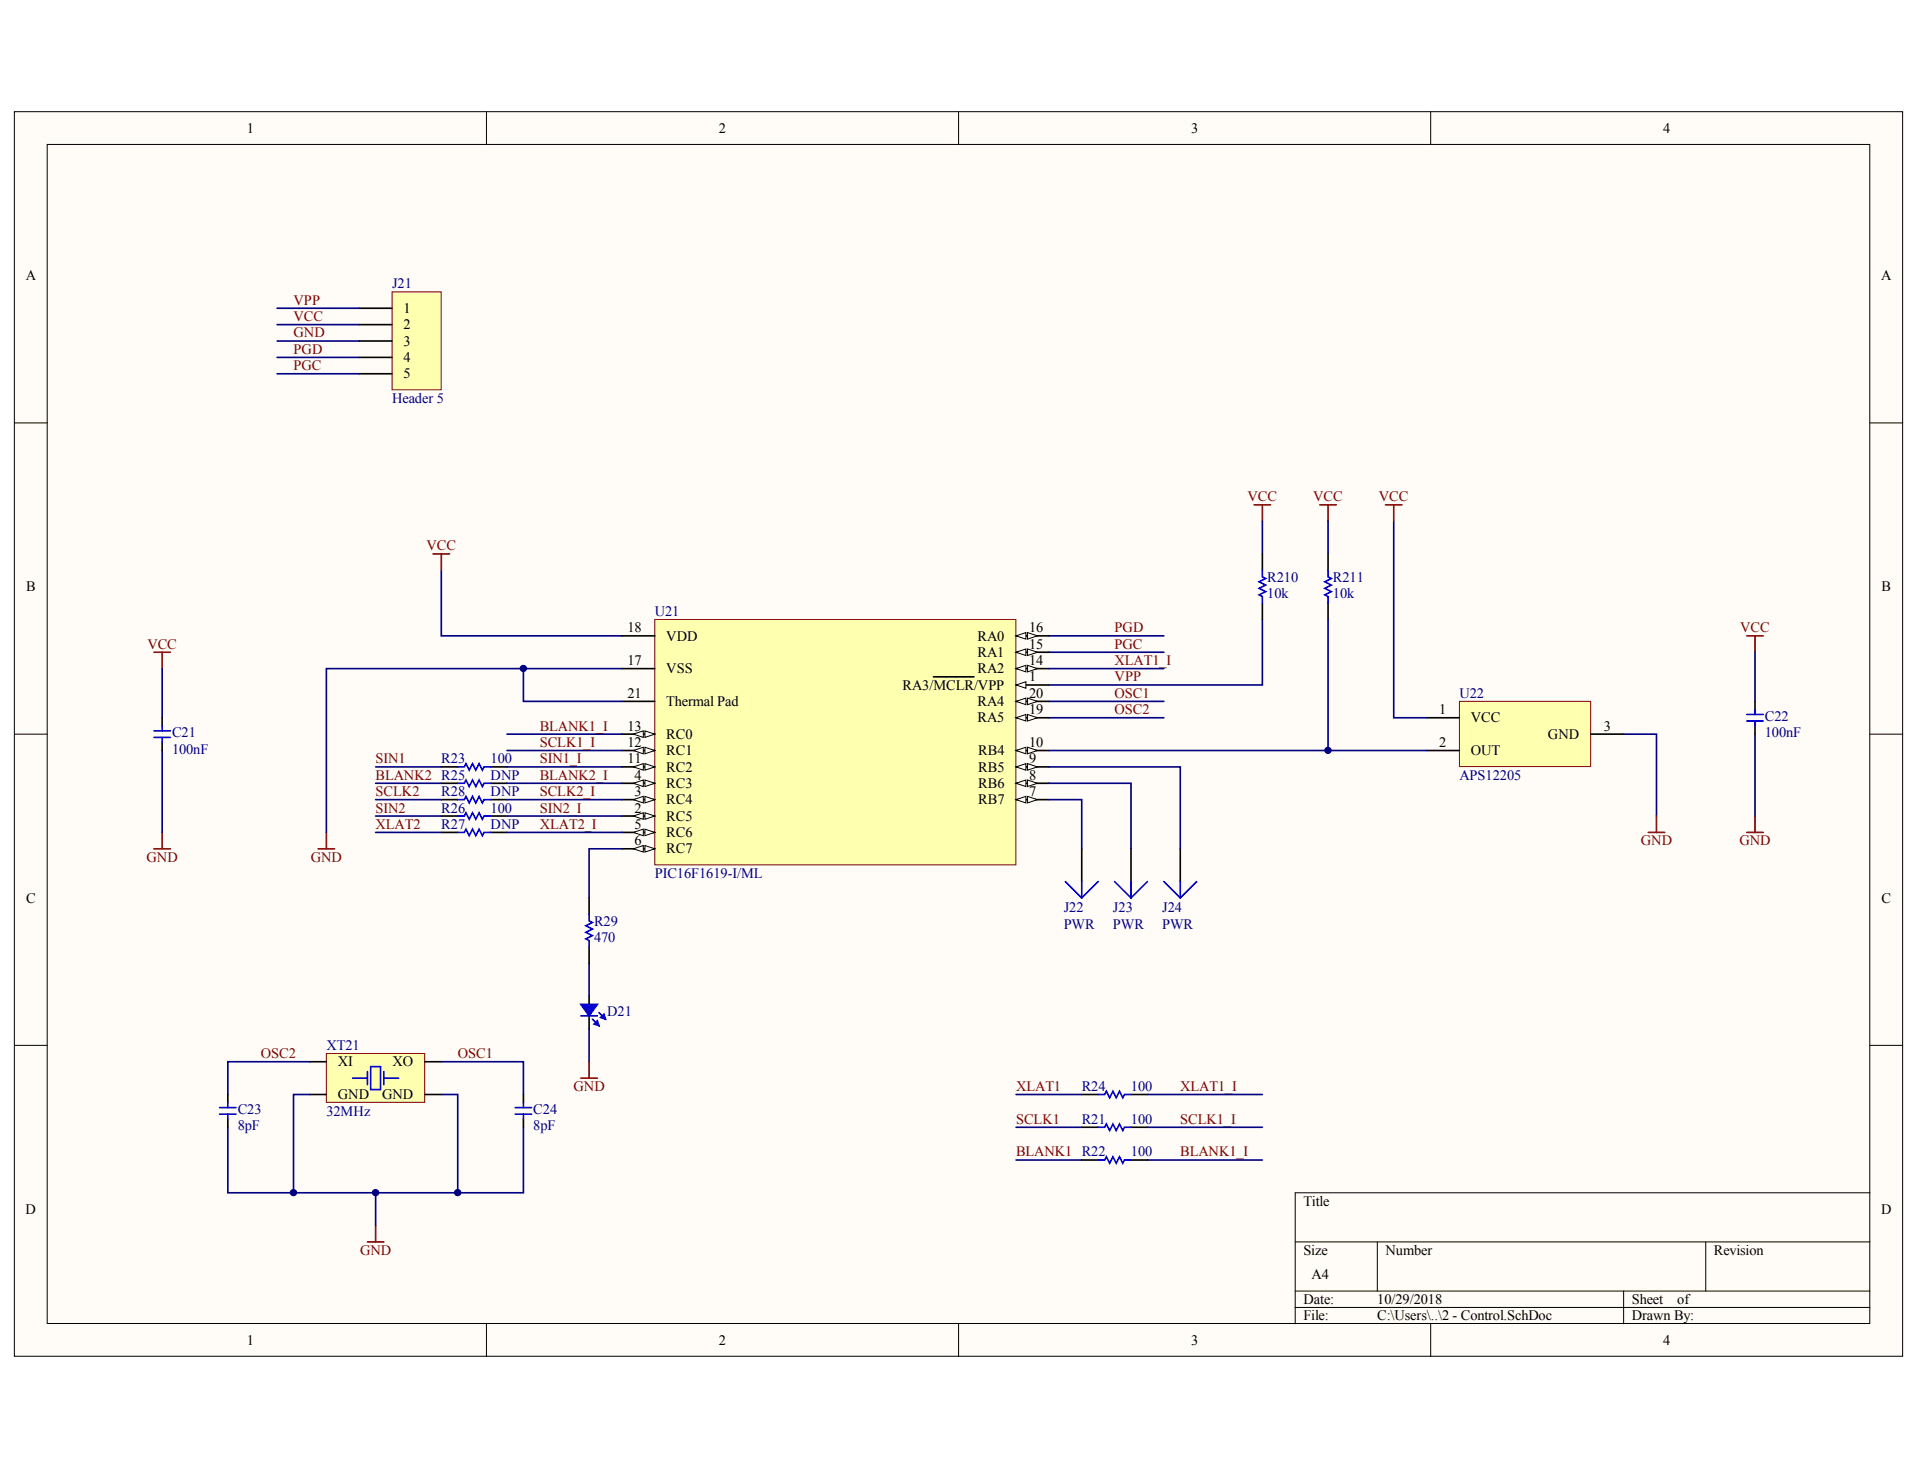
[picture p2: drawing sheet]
<svg xmlns="http://www.w3.org/2000/svg" width="271mm" height="208mm" viewBox="0 0 271 208" stroke-linecap="round" stroke-linejoin="round" font-family="sans-serif">
<g fill="#fffcf8" stroke="#000" stroke-width=".14">
<path d="M2 15.8h266.5v175.6h-266.5z"/>
<path d="M6.7 20.4h257.1v166.4h-257.1z"/>
</g>
<g fill="none" stroke="#000" stroke-width=".14">
<path d="M68.6 15.8v4.6M135.3 15.8v4.6M201.9 15.8v4.6M2 59.7h4.7M263.9 59.7h4.6M2 103.6h4.7M263.9 103.6h4.6M2 147.5h4.7M263.9 147.5h4.6M182.8 175.2h81.1M194.4 175.2v7M240.7 175.2v7"/>
<path d="M263.9 168.3h-81.1v18.5M68.6 186.8v4.6M135.3 186.8v4.6M182.8 182.2h81.1M182.8 184.5h81.1M201.9 186.8v4.6M229.1 182.2v4.6"/>
</g>
<path d="M205.9 99h18.6v9.2h-18.6z" fill="#ffffb0" stroke="#800000" stroke-width=".14"/>
<path d="M247.7 99v1.1M22.9 101.3v1.1M22.9 104.8v1.1M201.3 101.3h4.6M201.3 105.9h4.6M224.5 103.6h4.6M247.7 102.4v1.2" fill="none" stroke="#000" stroke-width=".23"/>
<path d="M21.7 92h2.3M22.9 92v2.3M246.5 89.7h2.3M247.7 89.7v2.3M21.7 119.8h2.3M22.9 117.5v2.3M246.5 117.5h2.3M247.7 115.2v2.3" fill="none" stroke="#800000" stroke-width=".23"/>
<path d="M22.9 94.3v7M247.7 92v7M22.9 105.9v11.6M247.7 103.6v11.6" fill="none" stroke="#000080" stroke-width=".23"/>
<path d="M21.7 103.1h2.3M21.7 104.1h2.3M22.9 102.4v.7M22.9 104.1v.7M246.5 100.8h2.3M246.5 101.7h2.3M247.7 100.1v.7M247.7 101.7v.7" fill="none" stroke="#00f" stroke-width=".23"/>
<path d="M55.3 41.2h7v13.8h-7z" fill="#ffffb0" stroke="#800000" stroke-width=".14"/>
<path d="M50.7 43.5h4.6M50.7 45.8h4.6M50.7 48.1h4.6M50.7 50.4h4.6M50.7 52.7h4.6" fill="none" stroke="#000" stroke-width=".23"/>
<path d="M46.1 148.7h13.8v6.9h-13.8z" fill="#ffffb0" stroke="#800000" stroke-width=".14"/>
<path d="M32.2 154.4v1.2M32.2 157.9v1.2M43.7 149.8h2.4M43.7 154.4h2.4M60 149.8h2.3M60 154.4h2.3M73.9 154.4v1.2M73.9 157.9v1.2M83.1 140.6v1.1M83.1 143.4v1.8" fill="none" stroke="#000" stroke-width=".23"/>
<g fill="none" stroke="#00f" stroke-width=".23">
<path d="M31 156.3h2.3M31 157.2h2.3M32.2 155.6v.7M32.2 157.2v.7M49.8 152.1h2M51.8 151.2v1.9M52.3 150.5h1.4v3.3h-1.4zM54.2 151.2v1.9M54.2 152.1h2M72.7 156.3h2.3M72.7 157.2h2.3M73.9 155.6v.7"/>
<path d="M73.9 157.2v.7M82 143.4h2.3M83.6 143.8l.9 .9M84.5 142.9l.9 .9"/>
</g>
<path d="M61.1 78.2h2.3M62.3 78.2v2.3M177 71.2h2.3M178.1 71.2v2.3M44.9 119.8h2.3M46.1 117.5v2.3M82 152.1h2.3M83.1 149.8v2.3M51.8 175.2h2.4M53 172.9v2.3" fill="none" stroke="#800000" stroke-width=".23"/>
<g fill="none" stroke="#000080" stroke-width=".23">
<path d="M39.1 43.5h11.6M39.1 45.8h11.6M39.1 48.1h11.6M39.1 50.4h11.6M39.1 52.7h11.6M178.1 73.5v4.7M62.3 80.5v9.2h25.5M87.8 94.3h-41.7v23.2M148 99h16.2M148 89.7h16.2M148 92h16.2M178.1 87.4v9.3h-30.1"/>
<path d="M148 101.3h16.2M83.1 136v4.6M32.2 159.1v9.2h20.8v4.6M43.7 149.8h-11.5v4.6M43.7 154.4h-2.3v13.9M62.3 149.8h11.6v4.6M62.3 154.4h2.3v13.9M73.9 159.1v9.2h-20.9M83.1 145.2v4.6"/>
</g>
<g fill="#00f" stroke="#00f" stroke-width=".23">
<path d="M82 141.7h2.3l-1.2 1.7z"/>
<path d="M83.8 144.5l.5-.5 .2 .7z"/>
<path d="M84.8 143.6l.4-.5 .2 .7z"/>
</g>
<path d="M92.4 87.4h51v34.6h-51z" fill="#ffffb0" stroke="#800000" stroke-width=".14"/>
<path d="M87.8 89.7h4.6M143.4 101.3h4.6" fill="none" stroke="#000" stroke-width=".23"/>
<g fill="#fffcf8" stroke="#000" stroke-width=".14">
<path d="M143.4 101.3l1.4-.5v.9z"/>
<path d="M145 100.8l1.4 .5-1.4 .4z"/>
</g>
<path d="M143.4 99h4.6" fill="none" stroke="#000" stroke-width=".23"/>
<g fill="#fffcf8" stroke="#000" stroke-width=".14">
<path d="M143.4 99l1.4-.5v.9z"/>
<path d="M145 98.5l1.4 .5-1.4 .4z"/>
</g>
<path d="M143.4 96.7h4.6" fill="none" stroke="#000" stroke-width=".23"/>
<path d="M143.4 96.7l1.4-.5v.9z" fill="#fffcf8" stroke="#000" stroke-width=".14"/>
<path d="M131.7 95.5h5.7M87.8 115.2h4.6" fill="none" stroke="#000" stroke-width=".23"/>
<g fill="#fffcf8" stroke="#000" stroke-width=".14">
<path d="M91 114.7l1.4 .5-1.4 .4z"/>
<path d="M89.4 115.2l1.4-.5v.9z"/>
</g>
<path d="M87.8 112.8h4.6" fill="none" stroke="#000" stroke-width=".23"/>
<g fill="#fffcf8" stroke="#000" stroke-width=".14">
<path d="M91 112.4l1.4 .4-1.4 .5z"/>
<path d="M89.4 112.8l1.4-.4v.9z"/>
</g>
<path d="M87.8 110.5h4.6" fill="none" stroke="#000" stroke-width=".23"/>
<g fill="#fffcf8" stroke="#000" stroke-width=".14">
<path d="M91 110.1l1.4 .4-1.4 .5z"/>
<path d="M89.4 110.5l1.4-.4v.9z"/>
</g>
<path d="M87.8 117.5h4.6" fill="none" stroke="#000" stroke-width=".23"/>
<g fill="#fffcf8" stroke="#000" stroke-width=".14">
<path d="M91 117l1.4 .5-1.4 .4z"/>
<path d="M89.4 117.5l1.4-.5v.9z"/>
</g>
<path d="M87.8 119.8h4.6" fill="none" stroke="#000" stroke-width=".23"/>
<g fill="#fffcf8" stroke="#000" stroke-width=".14">
<path d="M91 119.3l1.4 .5-1.4 .4z"/>
<path d="M89.4 119.8l1.4-.5v.9z"/>
</g>
<path d="M143.4 112.8h4.6" fill="none" stroke="#000" stroke-width=".23"/>
<g fill="#fffcf8" stroke="#000" stroke-width=".14">
<path d="M143.4 112.8l1.4-.4v.9z"/>
<path d="M145 112.4l1.4 .4-1.4 .5z"/>
</g>
<path d="M143.4 110.5h4.6" fill="none" stroke="#000" stroke-width=".23"/>
<g fill="#fffcf8" stroke="#000" stroke-width=".14">
<path d="M143.4 110.5l1.4-.4v.9z"/>
<path d="M145 110.1l1.4 .4-1.4 .5z"/>
</g>
<path d="M143.4 108.2h4.6" fill="none" stroke="#000" stroke-width=".23"/>
<g fill="#fffcf8" stroke="#000" stroke-width=".14">
<path d="M143.4 108.2l1.4-.4v.9z"/>
<path d="M145 107.8l1.4 .4-1.4 .5z"/>
</g>
<path d="M143.4 105.9h4.6" fill="none" stroke="#000" stroke-width=".23"/>
<g fill="#fffcf8" stroke="#000" stroke-width=".14">
<path d="M143.4 105.9l1.4-.5v1z"/>
<path d="M145 105.4l1.4 .5-1.4 .5z"/>
</g>
<path d="M87.8 108.2h4.6" fill="none" stroke="#000" stroke-width=".23"/>
<g fill="#fffcf8" stroke="#000" stroke-width=".14">
<path d="M91 107.8l1.4 .4-1.4 .5z"/>
<path d="M89.4 108.2l1.4-.4v.9z"/>
</g>
<path d="M87.8 105.9h4.6" fill="none" stroke="#000" stroke-width=".23"/>
<g fill="#fffcf8" stroke="#000" stroke-width=".14">
<path d="M91 105.4l1.4 .5-1.4 .5z"/>
<path d="M89.4 105.9l1.4-.5v1z"/>
</g>
<path d="M87.8 103.6h4.6" fill="none" stroke="#000" stroke-width=".23"/>
<g fill="#fffcf8" stroke="#000" stroke-width=".14">
<path d="M91 103.1l1.4 .5-1.4 .5z"/>
<path d="M89.4 103.6l1.4-.5v1z"/>
</g>
<path d="M143.4 94.3h4.6" fill="none" stroke="#000" stroke-width=".23"/>
<g fill="#fffcf8" stroke="#000" stroke-width=".14">
<path d="M143.4 94.3l1.4-.4v.9z"/>
<path d="M145 93.9l1.4 .4-1.4 .5z"/>
</g>
<path d="M143.4 92h4.6" fill="none" stroke="#000" stroke-width=".23"/>
<g fill="#fffcf8" stroke="#000" stroke-width=".14">
<path d="M143.4 92l1.4-.4v.9z"/>
<path d="M145 91.6l1.4 .4-1.4 .5z"/>
</g>
<path d="M143.4 89.7h4.6" fill="none" stroke="#000" stroke-width=".23"/>
<g fill="#fffcf8" stroke="#000" stroke-width=".14">
<path d="M143.4 89.7l1.4-.4v.9z"/>
<path d="M145 89.3l1.4 .4-1.4 .5z"/>
</g>
<g fill="none" stroke="#000" stroke-width=".23">
<path d="M178.1 78.2v2.3M187.4 78.2v2.3M87.8 94.3h4.6M87.8 99h4.6M178.1 85.1v2.3M187.4 85.1v2.3M62.3 110.5h2.3M62.3 108.2h2.3M62.3 115.2h2.3M62.3 117.5h2.3M62.3 112.8h2.3M69.2 110.5h2.3"/>
<path d="M69.2 108.2h2.3M69.2 115.2h2.3M69.2 117.5h2.3M69.2 112.8h2.3M152.6 119.8v4.6M159.6 119.8v4.6M166.5 119.8v4.6M83.1 126.7v2.3M83.1 133.6v2.4M152.6 154.4h2.4M152.6 159.1h2.4M159.6 154.4h2.3"/>
<path d="M159.6 159.1h2.3M152.6 163.7h2.4M159.6 163.7h2.3"/>
</g>
<g fill="none" stroke="#000080" stroke-width=".23">
<path d="M187.4 73.5v4.7M196.7 73.5v27.8h4.6M73.9 94.3v4.7h13.9M148 94.3h16.2M187.4 87.4v18.5M53 108.2h9.3M53 110.5h9.3M53 115.2h9.3M53 117.5h9.3M53 112.8h9.3M71.5 108.2h16.3M71.5 110.5h16.3"/>
<path d="M71.5 115.2h16.3M71.5 117.5h16.3M71.5 105.9h16.3M71.5 112.8h16.3M71.5 103.6h16.3M87.8 119.8h-4.7v6.9M148 112.8h4.6v7M148 110.5h11.6v9.3M148 108.2h18.5v11.6M148 105.9h53.3M229.1 103.6h4.6v11.6M143.4 154.4h9.2"/>
<path d="M143.4 159.1h9.2M161.9 154.4h16.2M161.9 159.1h16.2M143.4 163.7h9.2M161.9 163.7h16.2"/>
</g>
<path d="M186.2 71.2h2.4M187.4 71.2v2.3M195.5 71.2h2.3M196.7 71.2v2.3M232.6 117.5h2.3M233.7 115.2v2.3" fill="none" stroke="#800000" stroke-width=".23"/>
<g fill="none" stroke="#00f" stroke-width=".23">
<path d="M178.1 80.5v.9l.5 .2-.9 .5 .9 .5-.9 .4 .9 .5-.9 .4 .4 .3v.9M187.4 80.5v.9l.5 .2-1 .5 1 .5-1 .4 1 .5-1 .4 .5 .3v.9M64.6 110.5h.9l.2-.4 .5 .9 .5-.9 .4 .9 .5-.9 .5 .9 .2-.5h.9M64.6 108.2h.9l.2-.4 .5 .9 .5-.9 .4 .9 .5-.9 .5 .9 .2-.5h.9M64.6 115.2h.9l.2-.5 .5 .9 .5-.9 .4 .9 .5-.9 .5 .9 .2-.4h.9M64.6 117.5h.9l.2-.5 .5 .9 .5-.9 .4 .9 .5-.9 .5 .9 .2-.4h.9M64.6 112.8h.9l.2-.4 .5 .9 .5-.9 .4 .9 .5-.9 .5 .9 .2-.5h.9M83.1 129v.9l.5 .3-.9 .4 .9 .5-.9 .5 .9 .4-.9 .5 .4 .2v.9M150.3 124.4l2.3 2.3M152.6 124.4v2.3M155 124.4l-2.4 2.3M157.3 124.4l2.3 2.3"/>
<path d="M159.6 124.4v2.3M161.9 124.4l-2.3 2.3M164.2 124.4l2.3 2.3M166.5 124.4v2.3M168.9 124.4l-2.4 2.3M155 154.4h.9l.2-.4 .5 .9 .4-.9 .5 .9 .5-.9 .4 .9 .3-.5h.9M155 159.1h.9l.2-.5 .5 .9 .4-.9 .5 .9 .5-.9 .4 .9 .3-.4h.9M155 163.7h.9l.2-.5 .5 1 .4-1 .5 1 .5-1 .4 1 .3-.5h.9"/>
</g>
<g fill="#000080" stroke="#000080" stroke-width=".14">
<circle cx="41.4" cy="168.3" r=".45"/>
<circle cx="53" cy="168.3" r=".45"/>
<circle cx="64.6" cy="168.3" r=".45"/>
<circle cx="73.9" cy="94.3" r=".45"/>
<circle cx="187.4" cy="105.9" r=".45"/>
</g>
<g font-size="2">
<text x="34.8" y="18.7">1</text>
<text x="101.5" y="18.7">2</text>
<text x="168.1" y="18.7">3</text>
<text x="234.7" y="18.7">4</text>
<text x="3.6" y="39.5">A</text>
<text x="265.5" y="39.5">A</text>
<text x="56.9" y="44.2">1</text>
<text x="56.9" y="46.5">2</text>
<text x="56.9" y="48.8">3</text>
<text x="56.9" y="51.1">4</text>
<text x="56.9" y="53.4">5</text>
<text x="3.7" y="83.4">B</text>
<text x="265.5" y="83.4">B</text>
<text x="88.5" y="89.2">18</text>
<text x="145.2" y="89.2">16</text>
<text x="88.5" y="93.8">17</text>
<text x="94" y="90.4">VDD</text>
<text x="94" y="95">VSS</text>
<text x="138" y="95">RA2</text>
<text x="138" y="92.7">RA1</text>
<text x="138" y="90.4">RA0</text>
<text x="145.2" y="93.8">14</text>
<text x="145.2" y="91.5">15</text>
<text x="88.5" y="98.5">21</text>
<text x="94" y="99.6">Thermal Pad</text>
<text x="127.4" y="97.3">RA3/MCLR/VPP</text>
<text x="138" y="101.9">RA5</text>
<text x="138" y="99.6">RA4</text>
<text x="145.2" y="100.8">19</text>
<text x="145.2" y="98.5">20</text>
<text x="145.2" y="96.2">1</text>
<text x="203.1" y="100.8">1</text>
<text x="207.6" y="101.9">VCC</text>
<text x="88.5" y="107.7">11</text>
<text x="88.5" y="105.4">12</text>
<text x="88.5" y="103.1">13</text>
<text x="94" y="106.6">RC1</text>
<text x="94" y="104.3">RC0</text>
<text x="138" y="106.6">RB4</text>
<text x="145.2" y="107.7">9</text>
<text x="145.2" y="105.4">10</text>
<text x="203.1" y="105.4">2</text>
<text x="207.6" y="106.6">OUT</text>
<text x="218.4" y="104.3">GND</text>
<text x="226.3" y="103.1">3</text>
<text x="89.5" y="112.3">3</text>
<text x="89.5" y="110">4</text>
<text x="94" y="113.5">RC4</text>
<text x="94" y="111.2">RC3</text>
<text x="94" y="108.9">RC2</text>
<text x="138" y="113.5">RB7</text>
<text x="138" y="111.2">RB6</text>
<text x="138" y="108.9">RB5</text>
<text x="145.2" y="112.3">7</text>
<text x="145.2" y="110">8</text>
<text x="89.5" y="114.7">2</text>
<text x="89.5" y="117">5</text>
<text x="89.5" y="119.3">6</text>
<text x="94" y="115.8">RC5</text>
<text x="94" y="118.1">RC6</text>
<text x="94" y="120.4">RC7</text>
<text x="3.7" y="127.4">C</text>
<text x="265.5" y="127.4">C</text>
<text x="47.7" y="150.5">XI</text>
<text x="47.7" y="155.1">GND</text>
<text x="53.9" y="155.1">GND</text>
<text x="55.4" y="150.5">XO</text>
<text x="3.6" y="171.3">D</text>
<text x="183.9" y="170.1">Title</text>
<text x="265.4" y="171.3">D</text>
<text x="183.9" y="177.1">Size</text>
<text x="195.5" y="177.1">Number</text>
<text x="241.9" y="177.1">Revision</text>
<text x="183.9" y="184">Date:</text>
<text x="185.1" y="180.5">A4</text>
<text x="194.4" y="184">10/29/2018</text>
<text x="230.3" y="184">Sheet</text>
<text x="236.7" y="184">of</text>
<text x="34.8" y="189.8">1</text>
<text x="101.5" y="189.8">2</text>
<text x="168.1" y="189.8">3</text>
<text x="183.9" y="186.3">File:</text>
<text x="194.4" y="186.3">C:\Users\..\2 - Control.SchDoc</text>
<text x="230.3" y="186.3">Drawn By:</text>
<text x="234.7" y="189.8">4</text>
</g>
<g font-size="2" fill="#000080">
<text x="55.3" y="40.7">J21</text>
<text x="55.3" y="56.9">Header 5</text>
<text x="178.8" y="82.1">R210</text>
<text x="188.1" y="82.1">R211</text>
<text x="92.4" y="86.9">U21</text>
<text x="178.8" y="84.4">10k</text>
<text x="188.1" y="84.4">10k</text>
<text x="205.9" y="98.5">U22</text>
<text x="249" y="101.7">C22</text>
<text x="24.3" y="106.3">100nF</text>
<text x="24.3" y="104">C21</text>
<text x="62.3" y="107.7">R23</text>
<text x="69.2" y="107.7">100</text>
<text x="249" y="104">100nF</text>
<text x="62.3" y="112.3">R28</text>
<text x="69.2" y="110">DNP</text>
<text x="69.2" y="112.3">DNP</text>
<text x="205.9" y="110">APS12205</text>
<text x="62.3" y="114.7">R26</text>
<text x="62.3" y="117">R27</text>
<text x="69.2" y="114.7">100</text>
<text x="69.2" y="117">DNP</text>
<text x="92.4" y="123.9">PIC16F1619-I/ML</text>
<text x="83.8" y="130.6">R29</text>
<text x="150.1" y="128.8">J22</text>
<text x="150.1" y="131.1">PWR</text>
<text x="157" y="128.8">J23</text>
<text x="157" y="131.1">PWR</text>
<text x="164" y="128.8">J24</text>
<text x="164" y="131.1">PWR</text>
<text x="83.8" y="132.9">470</text>
<text x="85.7" y="143.3">D21</text>
<text x="46.1" y="148.2">XT21</text>
<text x="152.6" y="153.9">R24</text>
<text x="159.6" y="153.9">100</text>
<text x="33.5" y="159.5">8pF</text>
<text x="33.5" y="157.2">C23</text>
<text x="46.1" y="157.4">32MHz</text>
<text x="75.3" y="159.5">8pF</text>
<text x="75.3" y="157.2">C24</text>
<text x="152.6" y="158.6">R21</text>
<text x="159.6" y="158.6">100</text>
<text x="159.6" y="163.2">100</text>
</g>
<g font-size="2" fill="#800000">
<text x="41.4" y="43">VPP</text>
<text x="41.4" y="45.3">VCC</text>
<text x="41.4" y="47.6">GND</text>
<text x="41.4" y="49.9">PGD</text>
<text x="41.4" y="52.2">PGC</text>
<text x="176" y="70.7">VCC</text>
<text x="185.3" y="70.7">VCC</text>
<text x="194.6" y="70.7">VCC</text>
<text x="60.2" y="77.7">VCC</text>
<text x="157.3" y="89.2">PGD</text>
<text x="245.6" y="89.2">VCC</text>
<text x="20.8" y="91.5">VCC</text>
<text x="157.3" y="91.5">PGC</text>
<text x="157.3" y="93.8">XLAT1_I</text>
<text x="157.3" y="98.5">OSC1</text>
<text x="157.3" y="100.8">OSC2</text>
<text x="157.3" y="96.2">VPP</text>
<text x="53" y="107.7">SIN1</text>
<text x="76.2" y="107.7">SIN1_I</text>
<text x="76.2" y="105.4">SCLK1_I</text>
<text x="76.2" y="103.1">BLANK1_I</text>
<text x="53" y="110">BLANK2 R25</text>
<text x="53" y="112.3">SCLK2</text>
<text x="76.2" y="110">BLANK2_I</text>
<text x="76.2" y="112.3">SCLK2_I</text>
<text x="53" y="117">XLAT2</text>
<text x="53" y="114.7">SIN2</text>
<text x="76.2" y="117">XLAT2_I</text>
<text x="76.2" y="114.7">SIN2_I</text>
<text x="231.5" y="119.3">GND</text>
<text x="245.4" y="119.3">GND</text>
<text x="20.7" y="121.6">GND</text>
<text x="43.9" y="121.6">GND</text>
<text x="36.8" y="149.3">OSC2</text>
<text x="64.6" y="149.3">OSC1</text>
<text x="80.9" y="153.9">GND</text>
<text x="143.4" y="153.9">XLAT1</text>
<text x="166.5" y="153.9">XLAT1_I</text>
<text x="143.4" y="158.6">SCLK1</text>
<text x="166.5" y="158.6">SCLK1_I</text>
<text x="143.4" y="163.2">BLANK1 R22</text>
<text x="166.5" y="163.2">BLANK1_I</text>
<text x="50.8" y="177.1">GND</text>
</g>
</svg>
